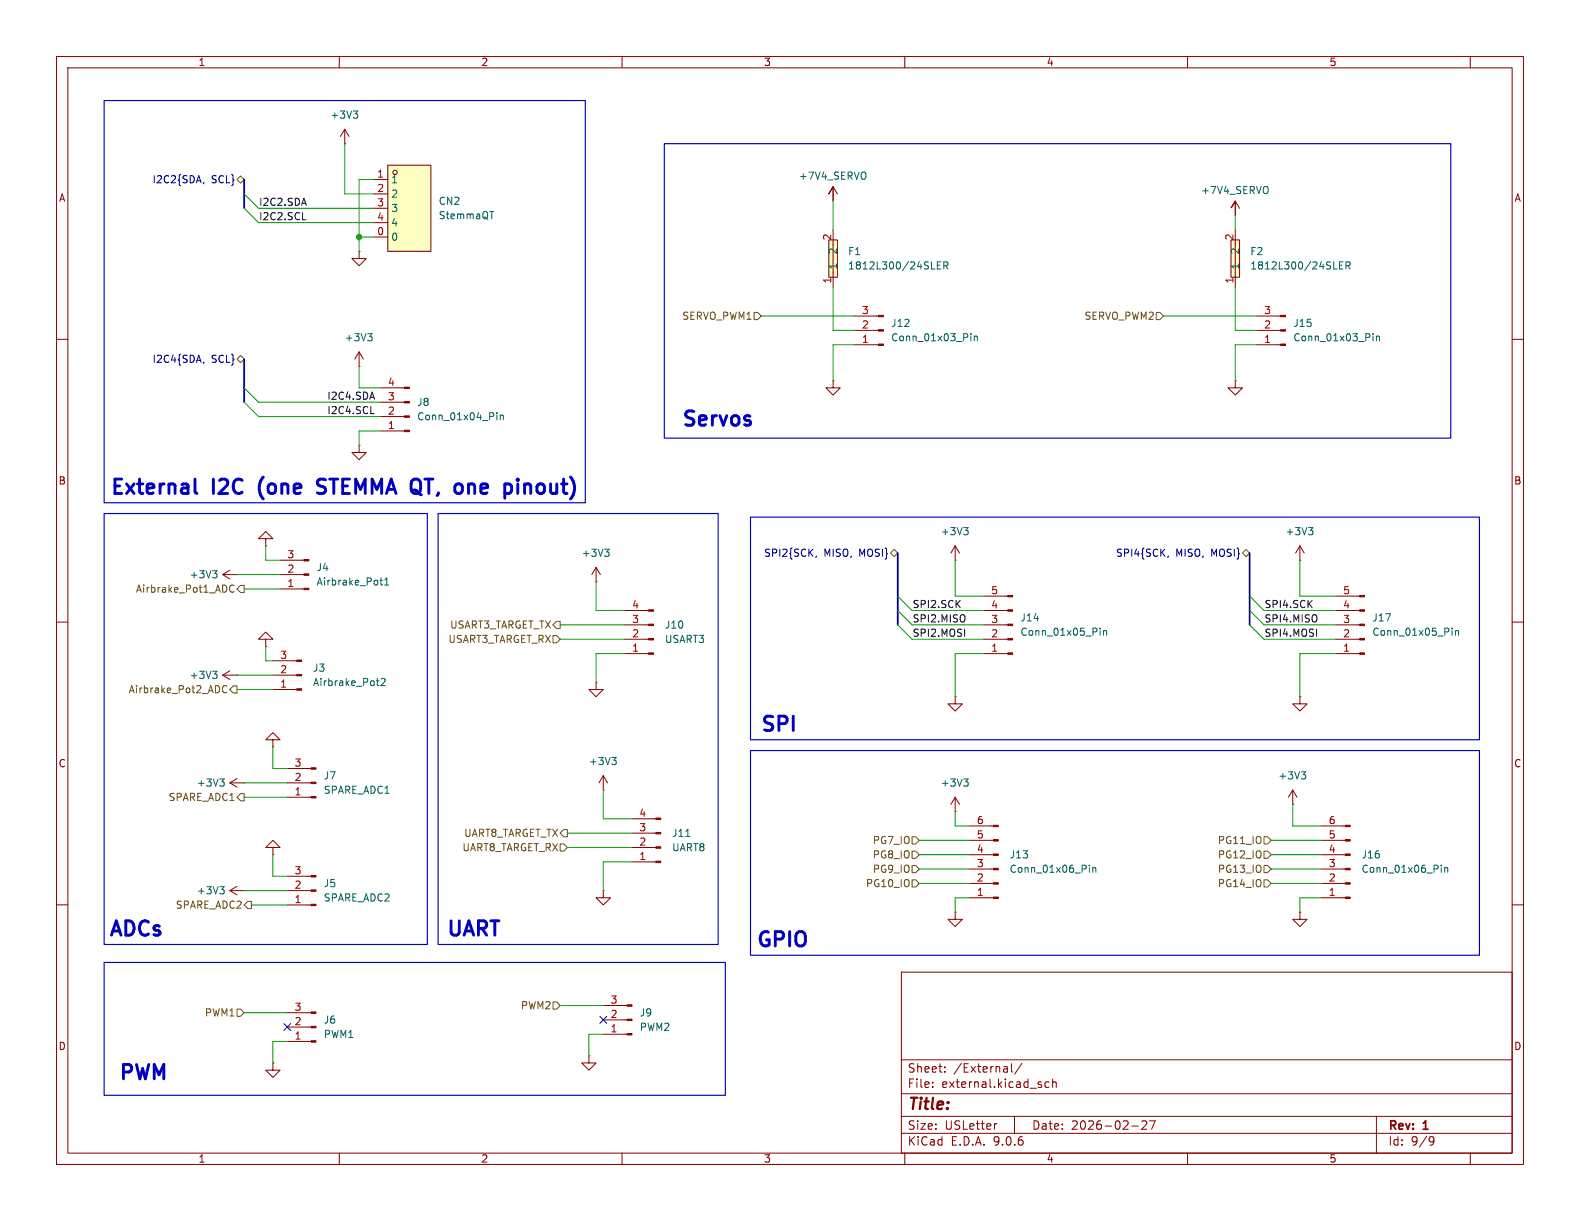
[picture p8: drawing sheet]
<svg xmlns="http://www.w3.org/2000/svg" width="279mm" height="216mm" viewBox="0 0 279 216" stroke-linecap="round" stroke-linejoin="round" font-family="sans-serif">
<g fill="none" stroke="#840000" stroke-width=".18">
<path d="M10 10h259.4v195.9h-259.4zM12 12h255.4v191.9h-255.4zM60 10v2M110 10v2M160 10v2M210 10v2M260 10v2M218.4 35.6v2.5v-2.5l-.7 1.2 .7-1.2 .8 1.2M151.1 58.4h4.2M151.1 55.9h4.2M10 60h2M147.3 67.3v1.3h1.3l-1.3 1.3-1.3-1.3h1.3"/>
<path d="M147.3 67.3h.1M151.1 61h4.2M267.4 60h2M168.9 99.1h.1M168.9 96.5v2.6M168.9 96.5l-.8 1.3M168.9 96.5l.8 1.3M229.9 99.1h.1M229.9 96.5l-.8 1.3M229.9 96.5l.7 1.3M229.9 96.5v2.6M10 110h2"/>
<path d="M39.4 119.4l1.2 .7M39.4 119.4h2.5M40.6 118.6l-1.2 .8M41.9 119.4h.1M174 115.6h4.2M174 113h4.2M174 110.5h4.2M174 108h4.2M174 105.4h4.2M236.2 115.6h4.2M236.2 113h4.2M236.2 110.5h4.2"/>
<path d="M236.2 108h4.2M236.2 105.4h4.2M267.4 110h2M40.6 138.4h2.6M40.6 138.4l1.3 .8M41.9 137.7l-1.3 .7M43.2 138.4h.1M50.8 138.4h4.2M50.8 135.9h4.2M106.7 139.7h.1M106.7 137.2l-.8 1.2M106.7 137.2l.7 1.2"/>
<path d="M106.7 137.2v2.5M168.9 123.2v1.3h1.3l-1.3 1.2-1.3-1.2h1.3M168.9 123.2h.1M228.6 139.7l-.8 1.3M228.6 139.7l.8 1.3M228.6 139.7v2.5M229.9 123.2v1.3h1.2l-1.2 1.2-1.3-1.2h1.3M229.9 123.2h.1M40.6 157.5h2.6M40.6 157.5l1.3 .7M41.9 156.7l-1.3 .8M43.2 157.5h.1"/>
<path d="M48.3 149.9h1.2l-1.2-1.3-1.3 1.3h1.3v1.2M48.3 151.1h.1M50.8 141h4.2M50.8 157.5h4.2M50.8 154.9h4.2M106.7 157.5v1.3h1.2l-1.2 1.2-1.3-1.2h1.3M106.7 157.5h.1M111.8 152.4h4.2M111.8 149.9h4.2M111.8 147.3h4.2M111.8 144.8h4.2M168.9 143.5h.1"/>
<path d="M168.9 141l-.8 1.2M168.9 141l.8 1.2M168.9 141v2.5M171.4 158.8h4.3M171.4 156.2h4.3M171.4 153.7h4.3M171.4 151.1h4.3M171.4 148.6h4.3M171.4 146.1h4.3M228.6 142.2h.1M233.7 158.8h4.2M233.7 156.2h4.2"/>
<path d="M233.7 153.7h4.2M233.7 151.1h4.2M233.7 148.6h4.2M233.7 146.1h4.2M10 160h2M50.8 179.1h4.2M50.8 160h4.2M159.4 171.9h108v32h-108zM168.9 161.3v1.3h1.3l-1.3 1.2-1.3-1.2h1.3M168.9 161.3h.1M229.9 161.3v1.3h1.2l-1.2 1.2-1.3-1.2h1.3M229.9 161.3h.1"/>
<path d="M267.4 160h2M48.3 188v1.2h-1.3l1.3 1.3 1.2-1.3h-1.2M48.3 188h.1M50.8 184.2h4.2M50.8 181.6h4.2M104.1 186.7v1.3h-1.2l1.2 1.2 1.3-1.2h-1.3M104.1 186.7h.1M159.4 197.4h108M159.4 193.4h108M159.4 187.4h108M164.9 192.1v.2M164.9 191.4v.1"/>
<path d="M167.1 189.4v.2M167.1 188.7v.1M176.3 198.7l-.3 .1M178.9 188.1v1.3l.2 .2M179.4 197.4v3M180.7 188l-1.3 1.9M185.5 191.4l-.4-.1-.3 .3v.4l.1 .2h.6M186.1 191.4l.3-.1 .3 .1 .1 .9M186.1 190.8v1.5M200.1 199.1h1.2M201.9 198.3l.6-.1 .2 .1 .1 .3-.9 1.1h.9M203.3 198.2h1l-.7 1.5"/>
<path d="M243.4 197.4v6.5M60 203.9v2M110 203.9v2M159.4 200.4h108M160 203.9v2M210 203.9v2M253 201l.5 .1a.99 .99 0 0 1-.4 1.4h-.2M253.6 201.6l-.3 .3h-.3M260 203.9v2"/>
</g>
<g fill="none" stroke="#006464" stroke-width=".18">
<path d="M224.2 33.1v1M171.7 59v.1M171.7 59.4v.9M172.3 59.4v.9M172.3 59.5l.2-.1 .3 .1v.8M170.4 93.3h.8l-.4 .5M171 93.8l.2 .2v.3l-.2 .3M231.4 93.3h.8l-.5 .5M231.9 93.8l.3 .2v.3l-.3 .3M37.6 118.7h.8l-.4 .5M38.1 119.2l.3 .2v.3l-.3 .3M194.5 111.1v.1"/>
<path d="M194.5 111.5v.8M195.1 111.6l.2-.1 .3 .1 .1 .7M195.1 111.5v.8M256.8 111.1v.1M256.8 111.5v.8M257.4 111.5v.8M257.4 111.6l.2-.1 .3 .1v.7M38.9 137.7h.8l-.5 .5M39.4 138.2l.3 .3v.3l-.3 .2M108.2 133.9h.8l-.4 .5M108.7 134.4l.3 .3v.3l-.3 .2M170.4 137.7h.8l-.4 .5"/>
<path d="M171 138.2l.2 .3v.3l-.2 .2M230.1 136.5h.8l-.4 .5M230.7 137l.2 .2v.3l-.2 .2M38.9 156.8h.8l-.5 .5M39.4 157.3l.3 .2v.3l-.3 .3M121.3 147.9h.7M192.6 153v.1M192.6 153.4v.8M193.2 153.5l.2-.1 .3 .1 .1 .7M193.2 153.4v.8M254.9 153v.1M254.9 153.4v.8"/>
<path d="M255.5 153.4v.8M255.5 153.5l.2-.1 .3 .1v.7"/>
</g>
<g fill="#840000" stroke="#840000" stroke-width=".18">
<path d="M55 184h.9v.3h-.9z"/>
<path d="M55 181.5h.9v.2h-.9z"/>
<path d="M55 178.9h.9v.3h-.9z"/>
<path d="M240.4 115.4h.9v.3h-.9z"/>
<path d="M240.4 112.9h.9v.3h-.9z"/>
<path d="M240.4 110.4h.9v.2h-.9z"/>
<path d="M240.4 107.8h.9v.3h-.9z"/>
<path d="M240.4 105.3h.9v.2h-.9z"/>
<path d="M55 140.8h.9v.3h-.9z"/>
<path d="M55 138.3h.9v.3h-.9z"/>
<path d="M55 135.8h.9v.2h-.9z"/>
<path d="M237.9 158.6h.9v.3h-.9z"/>
<path d="M237.9 156.1h.9v.2h-.9z"/>
<path d="M237.9 153.5h.9v.3h-.9z"/>
<path d="M237.9 151h.9v.3h-.9z"/>
<path d="M237.9 148.5h.9v.2h-.9z"/>
<path d="M237.9 145.9h.9v.3h-.9z"/>
<path d="M175.7 158.6h.8v.3h-.8z"/>
<path d="M175.7 156.1h.8v.2h-.8z"/>
<path d="M175.7 153.5h.8v.3h-.8z"/>
<path d="M175.7 151h.8v.3h-.8z"/>
<path d="M175.7 148.5h.8v.2h-.8z"/>
<path d="M175.7 145.9h.8v.3h-.8z"/>
<path d="M178.2 115.4h.9v.3h-.9z"/>
<path d="M178.2 112.9h.9v.3h-.9z"/>
<path d="M178.2 110.4h.9v.2h-.9z"/>
<path d="M178.2 107.8h.9v.3h-.9z"/>
<path d="M178.2 105.3h.9v.2h-.9z"/>
<path d="M55 159.9h.9v.2h-.9z"/>
<path d="M55 157.4h.9v.2h-.9z"/>
<path d="M55 154.8h.9v.3h-.9z"/>
<path d="M155.3 60.8h.9v.3h-.9z"/>
<path d="M155.3 58.3h.9v.2h-.9z"/>
<path d="M155.3 55.8h.9v.2h-.9z"/>
<path d="M116 152.3h.8v.2h-.8z"/>
<path d="M116 149.7h.8v.3h-.8z"/>
<path d="M116 147.2h.8v.2h-.8z"/>
<path d="M116 144.7h.8v.2h-.8z"/>
</g>
<path d="M146.6 42.4h1.5v6.6h-1.5z" fill="#ffffc2"/>
<g fill="none" stroke="#840000" stroke-width=".18">
<path d="M147.3 33v2.6v-2.6l-.7 1.3 .7-1.3 .8 1.3M146.6 42.4h1.5v6.6h-1.5zM147.3 40.6v10.2M63.5 64.8h.1M63.5 62.2l-.8 1.3M63.5 62.2l.8 1.3M63.5 62.2v2.6M47 95.3h1.3l-1.3-1.3-1.3 1.3h1.3v1.2M47 96.5h.1M49.5 99.1h4.2M39.4 101.6l1.2 .8M39.4 101.6h2.5"/>
<path d="M40.6 100.8l-1.2 .8M41.9 101.6h.1M47 113h1.3l-1.3-1.2-1.3 1.2h1.3v1.3M47 114.3h.1M48.3 119.4h4.2M48.3 116.8h4.2M49.5 101.6h4.2M49.5 104.1h4.2M110.5 115.6h4.2M110.5 113h4.2M110.5 110.5h4.2M110.5 108h4.2"/>
<path d="M48.3 130.8h1.2l-1.2-1.3-1.3 1.3h1.3v1.3M48.3 132.1h.1M48.3 121.9h4.2M105.4 120.7v1.2h1.3l-1.3 1.3-1.3-1.3h1.3M105.4 120.7h.1"/>
</g>
<g fill="none" stroke="#006464" stroke-width=".18">
<path d="M153.1 30.6v.9M65 59h.8l-.4 .5M65.6 59.5l.2 .2v.3l-.2 .3M165.8 46.9h.4M166.4 46.3h-.6v1.3h.6M166.9 47l.6-.1 .1-.2v-.3l-.7-.1v1.3M167.2 47l.4 .6M37.6 100.9h.8l-.4 .5M38.1 101.4l.3 .2v.3l-.3 .3M67.2 102.6h.5M67.4 103.3l.3 .1M68 103.4h.8"/>
<path d="M68 102.5l.4-.3v1.2M66.5 120.4h.5M66.9 121.2h.1M67.4 120.1l.5-.1 .2 .3-.8 .9h.8"/>
</g>
<g fill="#840000" stroke="#840000" stroke-width=".18">
<path d="M53.7 104h.9v.3h-.9z"/>
<path d="M53.7 101.5h.9v.2h-.9z"/>
<path d="M53.7 98.9h.9v.3h-.9z"/>
<path d="M52.5 121.8h.8v.2h-.8z"/>
<path d="M52.5 119.3h.8v.2h-.8z"/>
<path d="M52.5 116.7h.8v.3h-.8z"/>
<path d="M114.7 115.4h.9v.3h-.9z"/>
<path d="M114.7 112.9h.9v.3h-.9z"/>
<path d="M114.7 110.4h.9v.2h-.9z"/>
<path d="M114.7 107.8h.9v.3h-.9z"/>
</g>
<path d="M68.6 29.2h7.6v15.3h-7.6z" fill="#ffffc2"/>
<g fill="none" stroke="#840000" stroke-width=".18">
<path d="M61 25.4h.1M61 22.9l-.8 1.2M61 22.9l.7 1.2M61 22.9v2.5M66 31.8h2.6M66 34.3h2.6M66 36.8h2.6M66 39.4h2.6M68.6 29.2h7.6v15.3h-7.6zM63.5 44.5v1.2h1.3l-1.3 1.3-1.3-1.3h1.3M63.5 44.5h.1M66 41.9h2.6"/>
<path d="M222.2 58.4h4.3M222.2 55.9h4.3M63.5 78.7v1.3h1.3l-1.3 1.3-1.3-1.3h1.3M63.5 78.7h.1M67.3 76.2h4.2M67.3 73.7h4.2M67.3 71.1h4.2M67.3 68.6h4.2M218.4 67.3v1.3h1.3l-1.3 1.3-1.2-1.3h1.2M218.4 67.3h.1M222.2 61h4.3M105.4 102.9h.1"/>
<path d="M105.4 100.3l-.8 1.3M105.4 100.3l.8 1.3M105.4 100.3v2.6M106.7 177.8h4.2M106.7 182.9h4.2M106.7 180.3h4.2"/>
<circle cx="69.9" cy="30.5" r=".38"/>
</g>
<g fill="none" stroke="#006464" stroke-width=".18">
<path d="M62.5 19.6h.8l-.5 .5M63 20.1l.3 .3v.3l-.3 .2M86.6 37.4h.7M242.8 59v.1M242.8 59.4v.9M243.4 59.4v.9M243.4 59.5l.2-.1 .3 .1 .1 .8M87.9 73v.1M87.9 73.4v.8M88.5 73.4v.8M88.5 73.5l.1-.1 .4 .1v.7M106.9 97.1h.8l-.4 .5"/>
<path d="M107.5 97.6l.2 .2v.3l-.2 .3"/>
</g>
<g fill="#840000" stroke="#840000" stroke-width=".18">
<path d="M226.5 60.8h.8v.3h-.8z"/>
<path d="M226.5 58.3h.8v.2h-.8z"/>
<path d="M226.5 55.8h.8v.2h-.8z"/>
<path d="M71.5 76.1h.9v.2h-.9z"/>
<path d="M71.5 73.5h.9v.3h-.9z"/>
<path d="M71.5 71h.9v.2h-.9z"/>
<path d="M71.5 68.5h.9v.2h-.9z"/>
<path d="M110.9 182.8h.9v.2h-.9z"/>
<path d="M110.9 180.2h.9v.3h-.9z"/>
<path d="M110.9 177.7h.9v.2h-.9z"/>
</g>
<path d="M217.7 42.4h1.5v6.6h-1.5z" fill="#ffffc2"/>
<path d="M217.7 42.4h1.5v6.6h-1.5zM218.4 40.6v10.2" fill="none" stroke="#840000" stroke-width=".18"/>
<path d="M236.9 46.9h.4M237.5 46.3h-.6v1.3h.6M238 47l.6-.1 .1-.2v-.3l-.7-.1v1.3M238.3 47l.4 .6" fill="none" stroke="#006464" stroke-width=".18"/>
<g fill="none" stroke="#725600" stroke-width=".18">
<path d="M41.9 31.8l.6-.7 .7 .7-.7 .6zM133.3 55.2h.7l.6 .7-.6 .6h-.7zM204.5 55.2h.6l.6 .7-.6 .6h-.6zM41.9 63.5l.6-.6 .7 .6-.7 .6zM157.5 97.8l.6-.6 .6 .6-.6 .6zM219.7 97.8l.6-.6 .7 .6-.7 .6zM41.4 103.6a.6 .6 0 0 0-.9 .4 .6 .6 0 0 0 .6 .7l.3-.1M42.5 103.5h.7v1.3h-.7l-.6-.7zM97.8 110.5l.6-.6h.7v1.2h-.7zM97.8 112.4h.6l.7 .6-.7 .7h-.6zM40.1 121.4a.6 .6 0 0 0-.8 .4 .6 .6 0 0 0 .6 .7l.2-.1M41.3 121.3h.6v1.3h-.6l-.7-.7z"/>
<path d="M41.9 141l.6-.7h.7v1.3h-.7zM43.8 159.4h.6v1.3h-.6l-.6-.7zM99.1 149.2h.6l.6 .7-.6 .6h-.6zM99.7 146.7h.6v1.3h-.6l-.6-.7zM161.3 155.6h.6l.7 .6-.7 .6h-.6zM161.3 153h.6l.7 .7-.7 .6h-.6zM161.3 150.5h.6l.7 .6-.7 .7h-.6zM161.3 148h.6l.7 .6-.7 .6h-.6zM223.5 153h.7l.6 .7-.6 .6h-.7zM223.5 150.5h.7l.6 .6-.6 .7h-.7zM223.5 155.6h.7l.6 .6-.6 .6h-.7zM223.5 148h.7l.6 .6-.6 .6h-.7z"/>
<path d="M41.9 178.4h.6l.7 .7-.7 .6h-.6zM97.8 177.2h.6l.7 .6-.7 .6h-.6z"/>
</g>
<path d="M36.1 32.3l-.2 .2M36.1 64l-.2 .3M144.4 98.3l-.2 .3M206.6 98.3l-.1 .3M106.1 179.7l1.2 1.2M107.3 179.7l-1.2 1.2M50.2 181l1.2 1.2M51.4 181l-1.2 1.2" fill="none" stroke="#000084" stroke-width=".18"/>
<path d="M53.5 38.9h.6M65.6 73.1h.6" fill="none" stroke="#0f0f0f" stroke-width=".18"/>
<path d="M43.2 31.8v5M43.2 63.5v7.6M158.7 97.8v12.7M221 97.8v12.7" fill="none" stroke="#000084" stroke-width=".3"/>
<g fill="none" stroke="#009600" stroke-width=".18">
<path d="M43.2 36.8l2.5 2.6h20.3M43.2 34.3l2.5 2.5h20.3M61 25.4v8.9h5M66 31.8h-2.5v12.7M147.3 35.6v5M218.4 38.1v2.5M63.5 41.9h2.5M134.6 55.9h16.5M147.3 50.8v7.6h3.8M205.7 55.9h16.5M218.4 50.8v7.6h3.8M43.2 71.1l2.5 2.6h21.6"/>
<path d="M43.2 68.6l2.5 2.5h21.6M63.5 64.8v3.8h3.8M67.3 76.2h-3.8v2.5M151.1 61h-3.8v6.3M222.2 61h-3.8v6.3M47 96.5v2.6h2.5M168.9 99.1v6.3h5.1M229.9 99.1v6.3h6.3M41.9 101.6h7.6M41.9 119.4h6.4M43.2 104.1h6.3M47 114.3v2.5h1.3"/>
<path d="M99.1 113h11.4M99.1 110.5h11.4M105.4 102.9v5.1h5.1M110.5 115.6h-5.1v5.1M158.7 105.4l2.6 2.6h12.7M158.7 110.5l2.6 2.5h12.7M158.7 108l2.6 2.5h12.7M174 115.6h-5.1v7.6M221 105.4l2.5 2.6h12.7M221 110.5l2.5 2.5h12.7M221 108l2.5 2.5h12.7M236.2 115.6h-6.3v7.6"/>
<path d="M41.9 121.9h6.4M43.2 138.4h7.6M48.3 132.1v3.8h2.5M106.7 139.7v5.1h5.1M43.2 157.5h7.6M43.2 141h7.6M48.3 151.1v3.8h2.5M100.3 149.9h11.5M100.3 147.3h11.5M111.8 152.4h-5.1v5.1M162.6 151.1h8.8M162.6 148.6h8.8"/>
<path d="M162.6 156.2h8.8M162.6 153.7h8.8M168.9 143.5v2.6h2.5M171.4 158.8h-2.5v2.5M224.8 151.1h8.9M224.8 148.6h8.9M224.8 156.2h8.9M224.8 153.7h8.9M228.6 142.2v3.9h5.1M233.7 158.8h-3.8v2.5M43.2 179.1h7.6M44.4 160h6.4"/>
<path d="M99.1 177.8h7.6M50.8 184.2h-2.5v3.8M106.7 182.9h-2.6v3.8"/>
</g>
<path d="M34.5 84.7v2.2l.3 .4M56.1 87.1l1 .2M57.2 84.7h-.6a.62 .62 0 0 0-.5 .6 .62 .62 0 0 0 .5 .6l.5 .1M82.9 85.6v1.7M83.6 85.6h-.4l-.3 .2M91.6 84.7l-.2 .1 .2 .2M91.6 84.7l.1 .1-.1 .2M91.6 84.7v.3M92.8 85.6v1.7M93.5 85.6h-.4l-.3 .2" fill="none" stroke="#0000c2" stroke-width=".51"/>
<path d="M18.4 17.8h85.1v71.1h-85.1zM117.5 25.4h139v52.1h-139zM18.4 90.8h57.2v76.2h-57.2zM77.5 90.8h49.5v76.2h-49.5zM132.7 91.4h128.9v39.4h-128.9zM132.7 132.7h128.9v36.2h-128.9zM18.4 170.2h109.9v23.5h-109.9z" fill="none" stroke="#0000c2" stroke-width=".2"/>
<circle cx="63.5" cy="41.9" r=".46" fill="#009600" stroke="#009600" stroke-width=".18"/>
<g font-size="3.5" fill="#0000c2">
<text x="120.3" y="76.1">Servos</text>
<text x="19.2" y="88.1">External</text>
<text x="37.6" y="88.1">I2C</text>
<text x="46.8" y="88.1">(one</text>
<text x="58.2" y="88.1">STEMMA QT,</text>
<text x="84.5" y="88.1">one</text>
<text x="94.2" y="88.1">pinout)</text>
<text x="134.2" y="130.1">SPI</text>
<text x="19" y="166.2">ADCs</text>
<text x="78.7" y="166.2">UART</text>
<text x="133.4" y="168.2">GPIO</text>
<text x="20.7" y="191.6">PWM</text>
</g>
<text font-size="2.8" fill="#840000" x="160.4" y="196.8">Title:</text>
<g font-size="2.1" fill="#840000">
<text x="160.4" y="189.9">Sheet:</text>
<text x="168.6" y="189.9">/External/</text>
<text x="160.4" y="192.6">File:</text>
<text x="166.5" y="192.6">external.kicad_sch</text>
<text x="160.4" y="202.8">KiCad</text>
<text x="160.4" y="200">Size:</text>
<text x="167.1" y="200">USLetter</text>
<text x="168.1" y="202.8">E.D.A.</text>
<text x="175.7" y="202.8">9.0.6</text>
<text x="182.4" y="200">Date:</text>
<text x="189.4" y="200">2026-02-27</text>
<text x="245.4" y="200.2">Rev:</text>
<text x="245.4" y="202.8">Id:</text>
<text x="249.5" y="202.8">9/9</text>
<text x="251.8" y="200.2">1</text>
</g>
<g font-size="1.8" fill="#840000">
<text x="35" y="11.9">1</text>
<text x="85" y="11.9">2</text>
<text x="135" y="11.9">3</text>
<text x="185" y="11.9">4</text>
<text x="235" y="11.9">5</text>
<text x="10.3" y="35.9">A</text>
<text x="267.7" y="35.9">A</text>
<text x="10.3" y="85.9">B</text>
<text x="267.7" y="85.9">B</text>
<text x="10.3" y="135.9">C</text>
<text x="267.7" y="135.9">C</text>
<text x="10.3" y="185.9">D</text>
<text x="267.7" y="185.9">D</text>
<text x="35" y="205.8">1</text>
<text x="85" y="205.8">2</text>
<text x="135" y="205.8">3</text>
<text x="185" y="205.8">4</text>
<text x="235" y="205.8">5</text>
</g>
<g font-size="1.8" fill="#006464">
<text x="58.3" y="21.2">+3V3</text>
<text x="69.1" y="32.6">1</text>
<text x="69.1" y="35.2">2</text>
<text x="141.2" y="32">+7V4_SERVO</text>
<text x="212.3" y="34.5">+7V4_SERVO</text>
<text x="69.1" y="37.7">3</text>
<text x="69.1" y="40.2">4</text>
<text x="77.5" y="39">StemmaQT</text>
<text x="77.5" y="36.4">CN2</text>
<text x="69.1" y="42.8">0</text>
<text x="148.2" y="47.8" transform="rotate(-90 148.2 47.8)">1</text>
<text x="148.2" y="45.1" transform="rotate(-90 148.2 45.1)">2</text>
<text x="149.9" y="45.3">F1</text>
<text x="149.9" y="47.9">1812L300/24SLER</text>
<text x="219.3" y="47.8" transform="rotate(-90 219.3 47.8)">1</text>
<text x="219.3" y="45.1" transform="rotate(-90 219.3 45.1)">2</text>
<text x="221" y="45.3">F2</text>
<text x="221" y="47.9">1812L300/24SLER</text>
<text x="157.5" y="58">J12</text>
<text x="228.6" y="58">J15</text>
<text x="60.9" y="60.6">+3V3</text>
<text x="157.5" y="60.6">Conn_01x03_Pin</text>
<text x="228.6" y="60.6">Conn_01x03_Pin</text>
<text x="73.7" y="72">J8</text>
<text x="73.7" y="74.5">Conn_01x04_Pin</text>
<text x="166.3" y="94.8">+3V3</text>
<text x="227.2" y="94.8">+3V3</text>
<text x="55.9" y="101.2">J4</text>
<text x="102.8" y="98.7">+3V3</text>
<text x="33.4" y="102.5">+3V3</text>
<text x="55.9" y="103.7">Airbrake_Pot1</text>
<text x="117.5" y="113.9">USART3</text>
<text x="117.5" y="111.4">J10</text>
<text x="180.3" y="112.6">Conn_01x05_Pin</text>
<text x="180.3" y="110.1">J14</text>
<text x="242.6" y="112.6">Conn_01x05_Pin</text>
<text x="242.6" y="110.1">J17</text>
<text x="55.3" y="119">J3</text>
<text x="33.4" y="120.2">+3V3</text>
<text x="55.3" y="121.5">Airbrake_Pot2</text>
<text x="104" y="135.5">+3V3</text>
<text x="34.7" y="139.3">+3V3</text>
<text x="57.2" y="138">J7</text>
<text x="57.2" y="140.6">SPARE_ADC1</text>
<text x="166.3" y="139.3">+3V3</text>
<text x="226" y="138">+3V3</text>
<text x="118.8" y="148.2">J11</text>
<text x="118.8" y="150.7">UART8</text>
<text x="178.4" y="154.5">Conn_01x06_Pin</text>
<text x="178.4" y="152">J13</text>
<text x="240.7" y="154.5">Conn_01x06_Pin</text>
<text x="240.7" y="152">J16</text>
<text x="34.7" y="158.3">+3V3</text>
<text x="57.2" y="157.1">J5</text>
<text x="57.2" y="159.6">SPARE_ADC2</text>
<text x="113" y="179.9">J9</text>
<text x="57.2" y="181.2">J6</text>
<text x="57.2" y="183.7">PWM1</text>
<text x="113" y="182.5">PWM2</text>
</g>
<g font-size="1.8" fill="#000084">
<text x="26.9" y="32.6">I2C2{SDA,</text>
<text x="37.4" y="32.6">SCL}</text>
<text x="26.9" y="64.4">I2C4{SDA,</text>
<text x="37.4" y="64.4">SCL}</text>
<text x="135" y="98.7">SPI2{SCK,</text>
<text x="145.7" y="98.7">MISO,</text>
<text x="152" y="98.7">MOSI}</text>
<text x="197.2" y="98.7">SPI4{SCK,</text>
<text x="207.9" y="98.7">MISO,</text>
<text x="214.3" y="98.7">MOSI}</text>
</g>
<g font-size="1.8" fill="#a90000">
<text x="66.6" y="31.5">1</text>
<text x="66.6" y="34">2</text>
<text x="66.6" y="36.6">3</text>
<text x="66.6" y="39.1">4</text>
<text x="66.6" y="41.7">0</text>
<text x="147.1" y="42.6" transform="rotate(-90 147.1 42.6)">2</text>
<text x="218.2" y="42.6" transform="rotate(-90 218.2 42.6)">2</text>
<text x="147.1" y="50.2" transform="rotate(-90 147.1 50.2)">1</text>
<text x="218.2" y="50.2" transform="rotate(-90 218.2 50.2)">1</text>
<text x="152.3" y="58.2">2</text>
<text x="152.3" y="55.6">3</text>
<text x="223.4" y="58.2">2</text>
<text x="223.4" y="55.6">3</text>
<text x="152.3" y="60.7">1</text>
<text x="223.4" y="60.7">1</text>
<text x="68.5" y="70.9">3</text>
<text x="68.5" y="68.3">4</text>
<text x="68.5" y="75.9">1</text>
<text x="68.5" y="73.4">2</text>
<text x="50.7" y="101.3">2</text>
<text x="50.7" y="98.8">3</text>
<text x="50.7" y="103.9">1</text>
<text x="111.7" y="107.7">4</text>
<text x="175.2" y="107.7">4</text>
<text x="175.2" y="105.2">5</text>
<text x="237.4" y="107.7">4</text>
<text x="237.4" y="105.2">5</text>
<text x="111.7" y="112.8">2</text>
<text x="111.7" y="110.2">3</text>
<text x="175.2" y="112.8">2</text>
<text x="175.2" y="110.2">3</text>
<text x="237.4" y="112.8">2</text>
<text x="237.4" y="110.2">3</text>
<text x="49.5" y="119.1">2</text>
<text x="49.5" y="116.6">3</text>
<text x="111.7" y="115.3">1</text>
<text x="175.2" y="115.3">1</text>
<text x="237.4" y="115.3">1</text>
<text x="49.5" y="121.7">1</text>
<text x="52" y="135.6">3</text>
<text x="52" y="140.7">1</text>
<text x="52" y="138.2">2</text>
<text x="113" y="149.6">2</text>
<text x="113" y="147.1">3</text>
<text x="113" y="144.5">4</text>
<text x="172.6" y="148.3">5</text>
<text x="172.6" y="145.8">6</text>
<text x="234.9" y="148.3">5</text>
<text x="234.9" y="145.8">6</text>
<text x="52" y="154.7">3</text>
<text x="113" y="152.1">1</text>
<text x="172.6" y="156">2</text>
<text x="172.6" y="153.4">3</text>
<text x="172.6" y="150.9">4</text>
<text x="234.9" y="156">2</text>
<text x="234.9" y="153.4">3</text>
<text x="234.9" y="150.9">4</text>
<text x="52" y="159.8">1</text>
<text x="52" y="157.2">2</text>
<text x="172.6" y="158.5">1</text>
<text x="234.9" y="158.5">1</text>
<text x="52" y="178.8">3</text>
<text x="107.9" y="177.5">3</text>
<text x="52" y="183.9">1</text>
<text x="52" y="181.4">2</text>
<text x="107.9" y="182.6">1</text>
<text x="107.9" y="180.1">2</text>
</g>
<g font-size="1.8" fill="#0f0f0f">
<text x="45.7" y="36.5">I2C2.SDA</text>
<text x="45.7" y="39">I2C2.SCL</text>
<text x="57.8" y="70.8">I2C4.SDA</text>
<text x="57.8" y="73.3">I2C4.SCL</text>
<text x="161.3" y="107.6">SPI2.SCK</text>
<text x="223.5" y="107.6">SPI4.SCK</text>
<text x="161.3" y="110.1">SPI2.MISO</text>
<text x="161.3" y="112.7">SPI2.MOSI</text>
<text x="223.5" y="112.7">SPI4.MOSI</text>
<text x="223.5" y="110.1">SPI4.MISO</text>
</g>
<g font-size="1.8" fill="#725600">
<text x="120.6" y="56.7">SERVO_PWM1</text>
<text x="191.7" y="56.7">SERVO_PWM2</text>
<text x="23.9" y="105">Airbrake_Pot1_ADC</text>
<text x="79.2" y="113.9">USART3_TARGET_RX</text>
<text x="79.5" y="111.4">USART3_TARGET_TX</text>
<text x="22.6" y="122.8">Airbrake_Pot2_ADC</text>
<text x="29.7" y="141.8">SPARE_ADC1</text>
<text x="82" y="148.2">UART8_TARGET_TX</text>
<text x="154.2" y="149.5">PG7_IO</text>
<text x="215.3" y="149.5">PG11_IO</text>
<text x="81.7" y="150.7">UART8_TARGET_RX</text>
<text x="154.2" y="154.5">PG9_IO</text>
<text x="154.2" y="152">PG8_IO</text>
<text x="215.3" y="154.5">PG13_IO</text>
<text x="215.3" y="152">PG12_IO</text>
<text x="31" y="160.9">SPARE_ADC2</text>
<text x="153" y="157.1">PG10_IO</text>
<text x="215.3" y="157.1">PG14_IO</text>
<text x="36.1" y="179.9">PWM1</text>
<text x="92" y="178.7">PWM2</text>
</g>
</svg>
